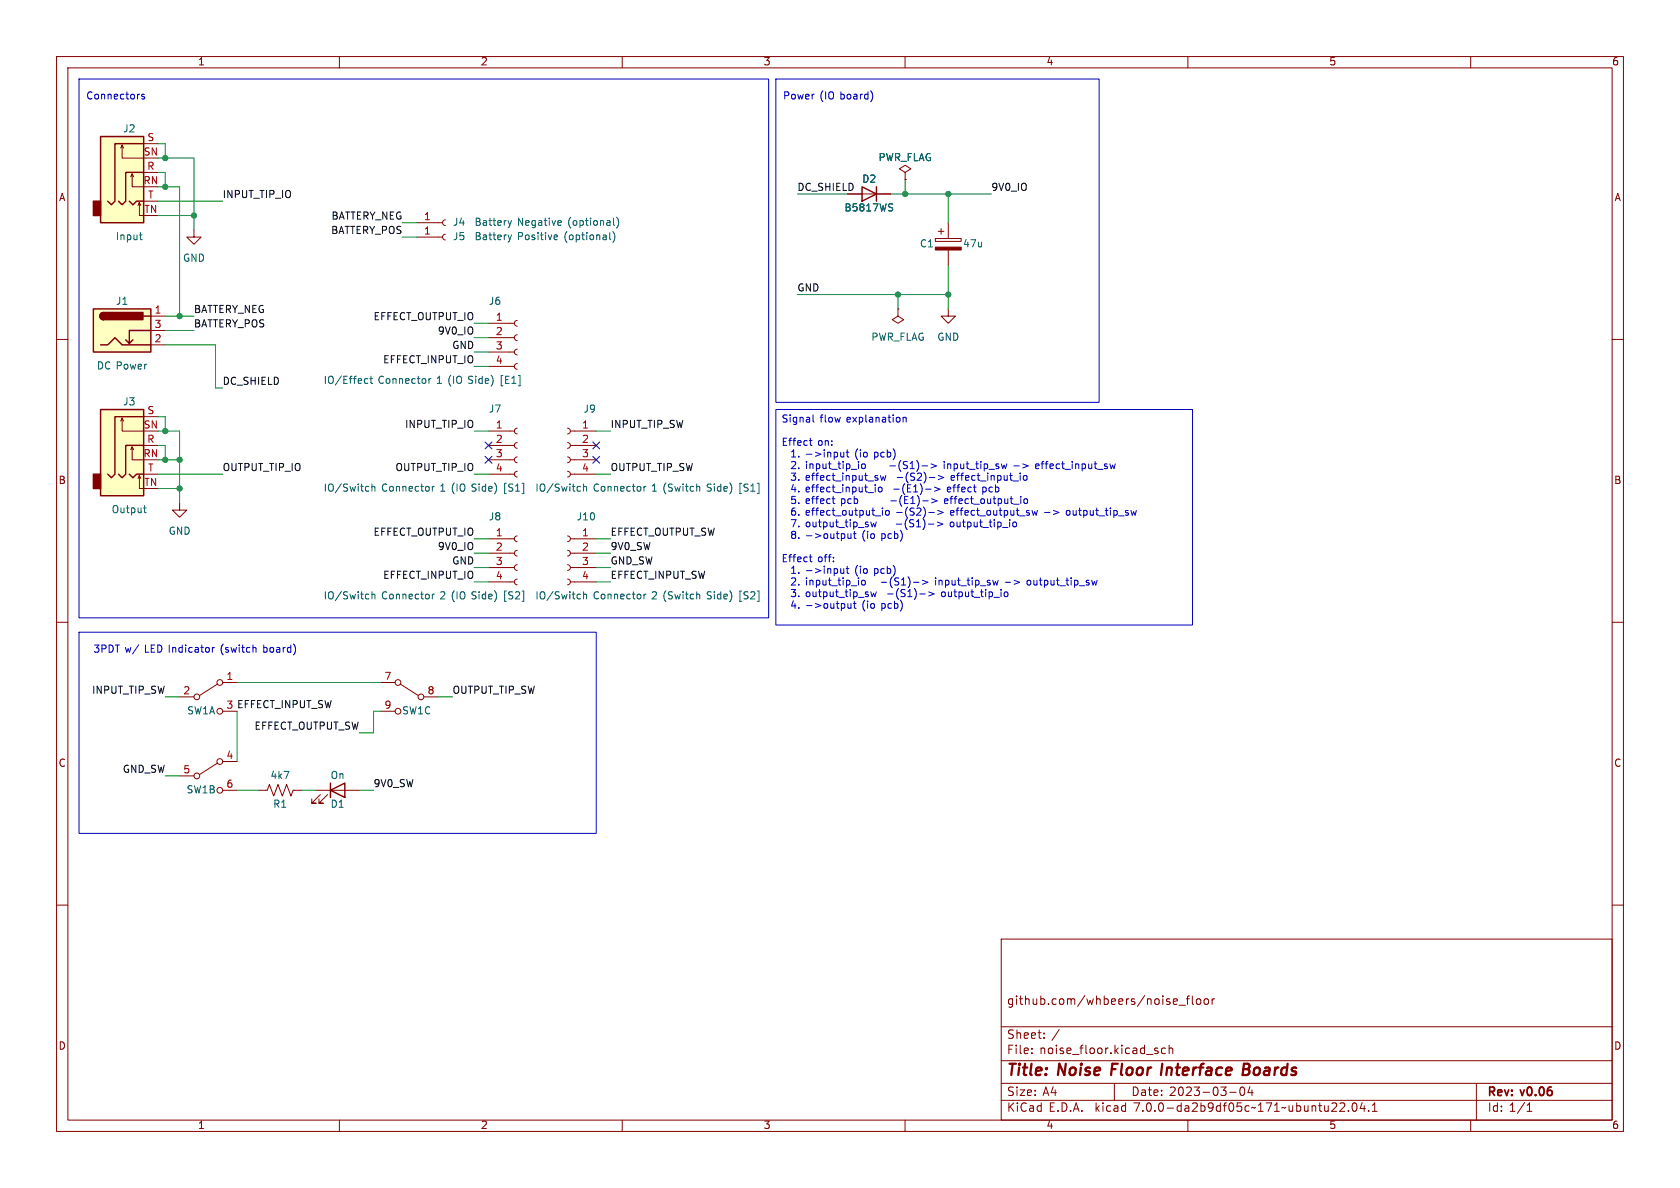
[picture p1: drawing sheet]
<svg xmlns="http://www.w3.org/2000/svg" width="297mm" height="210mm" viewBox="0 0 297 210" stroke-linecap="round" stroke-linejoin="round" font-family="sans-serif">
<g fill="none" stroke="#840000" stroke-width=".18">
<path d="M10 10h277v190h-277zM12 12h273v186h-273zM60 10v2M110 10v2M160 10v2M210 10v2M260 10v2M21.3 26.2l.3-.5v2.2h3.8M21.6 25.7l.2 .5M23.1 31.2l.3-.5v2.3h2M23.4 30.7l.2 .5M24.4 36.3l.2-.5v2.3h.8"/>
<path d="M24.6 35.8l.3 .5M25.4 30.5h2.5M25.4 25.4h2.5M25.4 35.6h2.5M73.7 39.4h4.5M78.7 38.9l-.3 .1-.2 .4 .2 .3 .3 .2M149.9 34.3h7.6M160 30.5l1-.7-1-.6-1 .6 1 .7v1.3M160 31.8h.1M167.6 39.4v2.8M10 60h2M26.7 55.9h2.5"/>
<path d="M26.7 58.4h2.5M34.3 40.6v1.3h1.3l-1.3 1.3-1.3-1.3h1.3M73.7 41.9h4.5M78.7 41.4l-.3 .1-.2 .4 .2 .4 .3 .1M86.4 59.7h4.5M86.4 57.2h4.5M91.4 59.2l-.3 .1-.2 .4 .2 .3 .3 .2M91.4 56.6l-.3 .2-.2 .3 .2 .4 .3 .2M158.7 54.6v1.3l1.1 .6-1.1 .7-1-.7 1-.6M158.7 54.6h.1M165.4 42.2h4.5v.5h-4.5zM165.9 40.9h1"/>
<path d="M166.4 40.4v1M167.6 54.6v1.3h1.3l-1.3 1.3-1.2-1.3h1.2M167.6 44.2v2.8M285 60h2M21.3 74.4l.3-.5v2.3h3.8M21.6 73.9l.2 .5M23.1 79.5l.3-.5v2.3h2M23.4 79l.2 .5M25.4 78.7h2.5M25.4 73.7h2.5M26.7 61h2.5M86.4 78.7h4.5"/>
<path d="M86.4 76.2h4.5M86.4 64.8h4.5M86.4 62.2h4.5M91.4 78.2l-.3 .2-.2 .3 .2 .4 .3 .1M91.4 75.7l-.3 .1-.2 .4 .2 .4 .3 .1M91.4 64.3l-.3 .1-.2 .4 .2 .3 .3 .2M91.4 61.7l-.3 .2-.2 .3 .2 .4 .3 .1M100.3 78.2l.4 .2 .1 .4-.1 .3-.4 .1M100.3 75.7l.4 .1 .1 .4-.1 .4-.4 .1M100.8 78.7h4.6M100.8 76.2h4.6M24.4 84.6l.2-.5v2.3h.8"/>
<path d="M24.6 84.1l.3 .5M25.4 83.8h2.5M31.7 88.9v1.3h1.3l-1.3 1.2-1.2-1.2h1.2M86.4 83.8h4.5M86.4 97.8h4.5M86.4 95.3h4.5M86.4 81.3h4.5M91.4 99.8l-.3 .2-.2 .3 .2 .4 .3 .1M91.4 97.3l-.3 .1-.2 .4 .2 .3 .3 .2M91.4 94.7l-.3 .2-.2 .3 .2 .4 .3 .2M91.4 83.3l-.3 .1-.2 .4 .2 .4 .3 .1M91.4 80.8l-.3 .1-.2 .4 .2 .3 .3 .2"/>
<path d="M100.3 83.3l.4 .2 .1 .3-.1 .4-.4 .1M100.3 80.8l.4 .1 .1 .4-.1 .4-.4 .1M100.3 99.8l.4 .2 .1 .3-.1 .4-.4 .1M100.3 97.3l.4 .1 .1 .4-.1 .4-.4 .1M100.3 94.7l.4 .2 .1 .4-.1 .3-.4 .2M100.8 83.8h4.6M100.8 97.8h4.6M100.8 95.3h4.6M100.8 81.3h4.6M10 110h2M86.4 102.9h4.5M86.4 100.3h4.5"/>
<path d="M91.4 102.4l-.3 .1-.2 .4 .2 .3 .3 .2M100.3 102.4l.4 .1 .1 .4-.1 .3-.4 .2M100.8 102.9h4.6M100.8 100.3h4.6M285 110h2M31.7 123.2h2.6M31.7 137.2h2.6M38.5 134.9l-3.2 2M38.5 120.9l-3.2 2M39.4 139.7h2.5M39.4 120.7h2.5M39.4 125.7h2.5"/>
<path d="M39.4 134.6h2.5M45.7 139.7h1.5l.4-1 .8 2 .7-2 .8 2 .8-2 .7 2 .4-1h1.5M55.9 139.7h7.6M67.3 120.7h2.5M67.3 125.7h2.5M70.7 120.9l3.2 2M74.9 123.2h2.6M10 160h2M56.6 140.5l-1.5 1.5h.8h-.8v-.8M57.9 140.5l-1.5 1.5h.7h-.7v-.8M285 160h2M177 166h108v32h-108z"/>
<path d="M208.4 177.7h1.2M209.7 176.6h.6M210.3 176.1l-.4 .2v1.3M210.8 176.1v1.2l.2 .3M211.6 176.7l.2-.1 .4 .1 .1 .6-.2 .2-.3 .1-.2-.2zM212.9 176.7l.2-.1 .5 .1v.6l-.1 .2-.4 .1-.2-.2zM214.3 176.6v1M214.7 176.6h-.3l-.1 .2M60 198v2M110 198v2M160 198v2M177 194.5h108"/>
<path d="M177 191.5h108M177 187.5h108M177 181.5h108M182.4 186.1v.2M182.4 185.3v.2M184.6 183.4v.2M184.6 182.6v.2M197 191.5v3M204.3 185.8h.4l.1 .2-.3 .3h-.2M204.3 185.3h.4M206 185.3h-.4l-.3 .2v.5l.2 .2h.5M206.7 185.4l.2-.1h.4v1"/>
<path d="M206.7 184.8v1.5M210 198v2M217.4 193.1h1.1M219.4 192.2h.1a.81 .81 0 0 1 .6 .6 .81 .81 0 0 1-.3 .8l-.1 .1a.81 .81 0 0 1-.6-.7 .81 .81 0 0 1 .3-.8zM221 192.1l-.4 1.1h.9M221.3 192.7v1M236.9 195.1l.6-.1 .2 .1v.3l-.9 1.1h.9M238.4 196.3v.2M239.2 195h.2a.81 .81 0 0 1 .6 .6 .81 .81 0 0 1-.3 .8l-.2 .1a.81 .81 0 0 1-.6-.7 .81 .81 0 0 1 .3-.8zM240.8 194.9l-.3 1.1h.9M241.2 195.5v1M242 196.3v.2"/>
<path d="M242.6 196.5h.9M242.6 195.4l.4-.4v1.5M260 198v2M261 191.5v6.5M270 196.5h.8M270 195.4l.4-.4v1.5"/>
<circle cx="34.8" cy="123.2" r=".51"/>
<circle cx="34.8" cy="137.2" r=".51"/>
<circle cx="38.9" cy="120.7" r=".51"/>
<circle cx="38.9" cy="125.7" r=".51"/>
<circle cx="38.9" cy="139.7" r=".51"/>
<circle cx="38.9" cy="134.6" r=".51"/>
<circle cx="70.4" cy="120.7" r=".51"/>
<circle cx="70.4" cy="125.7" r=".51"/>
<circle cx="74.4" cy="123.2" r=".51"/>
</g>
<path d="M205.5 188l-.3 2M219.8 189h.7M220.5 189l.3 .2M220.8 188.2l-.2-.2h-.7l-.2 2h.7l.5-.3M220.9 188.6l-.4 .4" fill="none" stroke="#840000" stroke-width=".4"/>
<g fill="none" stroke="#840000" stroke-width=".25">
<path d="M17.8 24.1h7.6v15.3h-7.6zM22.9 35.6l.6 .6 .6-.6h1.3M25.4 30.5h-3.2v5.1l-.6 .6-.6-.6M25.4 25.4h-5.1v10.2l-.6 .6-.7-.6M152.4 33l2.5 1.3-2.5 1.3zM154.9 33v2.6M16.5 54.6h10.2v7.6h-10.2zM18.3 55.2a.64 .64 0 0 0-.6 .7 .64 .64 0 0 0 .6 .6M25.4 55.9h1.3M26.7 58.4h-3.8v2.3l-.7-.6M17.8 72.4h7.6v15.2h-7.6zM17.8 61h1.2l1.3-1.3 1.3 1.3h5.1"/>
<path d="M23.5 60.1l-.6 .6M25.4 78.7h-3.2v5.1l-.6 .7-.6-.7M25.4 73.7h-5.1v10.1l-.6 .7-.7-.7M22.9 83.8l.6 .7 .6-.7h1.3M58.4 139.7l2.6-1.3v2.6zM58.4 138.4v2.6"/>
</g>
<g fill="#ffffc2" stroke="#ffffc2" stroke-width=".18">
<path d="M16.5 54.6h10.2v7.6h-10.2z"/>
<path d="M17.8 24.1h7.6v15.3h-7.6z"/>
<path d="M17.8 72.4h7.6v15.2h-7.6z"/>
</g>
<g fill="#840000" stroke="#840000" stroke-width=".25">
<path d="M17.8 55.4l.5-.2v1.3a.63 .63 0 0 1-.6-.4 .63 .63 0 0 1 .1-.7z"/>
<path d="M18.3 55.2h7v1.3h-7z"/>
<path d="M16.5 35.6h1.3v2.5h-1.3z"/>
<path d="M16.5 83.8h1.3v2.6h-1.3z"/>
</g>
<g fill="none" stroke="#006464" stroke-width=".18">
<path d="M89.8 39l.3 .8M90.1 39.8l-.1 .3M90.4 39l-.3 .8M98.8 39l.4 .1v.2l-.6 .1M99.2 39.8h-.4M108.5 38.6v1.1l.1 .1M109 38.4a1.46 1.46 0 0 1 0 1.9M157.6 36l.2 .1M157.7 36.8l.1 .1-.1 .3M24.6 41.5h.5M24.9 42.3l.2 .1M89.8 41.5l.3 .9"/>
<path d="M90.1 42.4l-.1 .3M90.4 41.5l-.3 .9M98.1 41.5l.4 .1 .1 .2-.6 .2M98.5 42.3l-.4 .1M107.8 41.1v1.1l.2 .2M108.3 40.9a1.46 1.46 0 0 1 0 2M64.5 67.7h.5M64.5 67h.5M65.4 66.9h.5M65.6 66.5v1.1l.3 .2M75.8 66.9v.9M76.2 66.9l-.4 .3"/>
<path d="M25.4 89.8h.5M25.6 90.5l.3 .1M65.7 85.6v1.2M65.7 86.1l.2-.1h.3l.1 .8M76.4 86v.8M76.8 86l-.4 .2M103.2 86.1l.1-.1h.3l.1 .8M103.2 85.6v1.2M113.8 86v.8M114.2 86l-.4 .2M123.7 86v.8M65.7 104.6v1.3"/>
<path d="M65.7 105.2l.2-.2 .3 .1 .1 .8M76.4 105v.9M76.8 105l-.4 .3M103.2 105.2l.1-.2 .3 .1 .1 .8M103.2 104.6v1.3M113.8 105v.9M114.2 105l-.4 .3M123.7 105.1v.8"/>
</g>
<path d="M165.4 43.7h4.5v.5h-4.5z" fill="#840000" stroke="#840000" stroke-width=".18"/>
<g fill="none" stroke="#0000c2" stroke-width=".18">
<path d="M14 14h121.9v95.2h-121.9zM25.5 16.7h-.3l-.2 .1 .1 .2 .4 .1v.3h-.5M137.2 14h57.1v57.1h-57.1zM154.2 16.4l.1 .5-.1 .7M137.2 72.4h73.6v38.1h-73.6zM143.1 77.9h.5M143.3 78.5l.3 .2M143.7 73.3v1.1l.2 .2M149.2 79.9v.9M149.6 79.9h.5M149.8 79.5v1.1l.3 .2M159.7 73.8v.8"/>
<path d="M159.7 73.9l.1-.1h.3l.1 .8M143.1 98.5h.5M143.3 99.1l.3 .2M147.5 89h.1M149.2 80.7l-.2 .1-.3-.1M149.9 94.3l.1 .8 .3 .1 .1-.1M150.4 94.3v.9M151 93.9v1.1l.3 .2M152.4 82.1l-.1 .5 .3 .2h.3l.1-.2-.1-.5M153.9 92.3l.3 .8 .2-.6 .3 .6 .2-.8M154.7 86.1v.9M155.5 86.1l.3 .1 .1 .2-.1 .5-.3 .1-.2-.2v-.6"/>
<path d="M155.6 84.1l.3 .8 .2-.6 .3 .6 .2-.8M156 89.8v.1M156 90.2v.9M156.6 90.3l.2-.1 .4 .1v.5l-.1 .2-.3 .1-.2-.1zM157.3 82.4h1M157.5 88.5h1M158.4 92.6h1M163.6 86.5h1M164.2 90.6h1M164.3 84.4h1M164.6 82l1 .4-1 .3M164.7 88.2l1 .3-1 .4"/>
<path d="M165.2 86.1l1 .4-1 .3M165.7 92.3l1 .3-1 .4M165.8 90.2l.9 .4-.9 .4M165.9 84.1l.9 .3-.9 .4M166.9 81.6v.1M166.9 82v.8M167 88.6l.6-.1-.1-.3h-.3l-.2 .2v.6h.5M168 92.4v.5l.2 .2M173.7 86.1v1.3M173.7 86.9l.2 .1M179.2 82.4h1M179.7 92.4v.5l-.1 .2h-.3"/>
<path d="M181 84.1h.3l.3 .2v.4l-.3 .2-.3-.1-.1-.1zM181.2 88.2h.3l.2 .2-.1 .5-.4 .1M182.4 90.2l.3 .9 .2-.6 .3 .6 .2-.9M183.1 82.4l.6-.1-.1-.2-.3-.1-.2 .2v.6h.5M188.6 90.3l-.1 .2 .1 .5M197.2 82l-.3 .8M200.9 90.2l-.2 .9M14 111.8h91.4v35.5h-91.4zM37.5 114.4v.9M37.9 114.4l-.4 .3M149.2 100.5v.9M149.2 101.2l-.2 .2-.3-.1"/>
<path d="M149.6 100.5h.5M149.8 100.1v1.1l.3 .2M149.9 106.7l.1 .8h.3l.1-.1M150.4 106.7v.8M151 106.3v1.1l.3 .1M152.4 102.7l-.1 .5 .3 .2h.3l.1-.2-.1-.5M153.9 104.6l.3 .9 .2-.6 .3 .6 .2-.9M161.5 102.9h1M162.6 105h1M163.1 102.6l.9 .3-.9 .4M164.2 104.6l.9 .4-.9 .4M165.4 102.1v.2"/>
<path d="M165.4 102.6v.8M176.5 102.6l-.3 .8M177.6 104.7l.3-.1 .3 .3-.1 .5h-.5M177.7 102.9h1M182 102.6h-.3l-.1 .2v.5l.4 .1"/>
</g>
<g fill="none" stroke="#009600" stroke-width=".18">
<path d="M27.9 38.1h6.4M27.9 25.4h1.3v2.5M27.9 30.5h1.3v2.5M27.9 33h3.8v22.9M27.9 27.9h6.4v12.7M27.9 35.6h11.5M71.1 39.4h2.6M141 34.3h8.9M157.5 34.3h17.8M160 31.8v2.5M167.6 34.3v5.1M29.2 55.9h5.1"/>
<path d="M29.2 58.4h5.1M71.1 41.9h2.6M83.8 57.2h2.6M83.8 59.7h2.6M141 52.1h26.6M158.7 52.1v2.5M167.6 47v7.6M27.9 76.2h3.8v12.7M27.9 73.7h1.3v2.5M27.9 78.7h1.3v2.6M29.2 61h8.9v7.6h1.3M83.8 76.2h2.6"/>
<path d="M83.8 62.2h2.6M83.8 64.8h2.6M105.4 76.2h2.5M27.9 83.8h11.5M27.9 81.3h3.8M27.9 86.4h3.8M83.8 83.8h2.6M83.8 95.3h2.6M83.8 97.8h2.6M105.4 83.8h2.5M105.4 95.3h2.5M105.4 97.8h2.5"/>
<path d="M83.8 102.9h2.6M83.8 100.3h2.6M105.4 102.9h2.5M105.4 100.3h2.5M29.2 123.2h2.5M29.2 137.2h2.5M41.9 125.7v8.9M41.9 139.7h3.8M41.9 120.7h25.4M53.3 139.7h2.6M63.5 139.7h2.5M67.3 125.7h-1.3v3.8h-2.5"/>
<path d="M77.5 123.2h2.5"/>
</g>
<path d="M85.8 78.1l1.2 1.2M87 78.1l-1.2 1.2M104.8 78.1l1.2 1.2M106 78.1l-1.2 1.2M85.8 80.7l1.2 1.2M87 80.7l-1.2 1.2M104.8 80.7l1.2 1.2M106 80.7l-1.2 1.2" fill="none" stroke="#000084" stroke-width=".18"/>
<g fill="#009600" stroke="#009600" stroke-width=".18">
<circle cx="167.6" cy="52.1" r=".46"/>
<circle cx="158.7" cy="52.1" r=".46"/>
<circle cx="160" cy="34.3" r=".46"/>
<circle cx="167.6" cy="34.3" r=".46"/>
<circle cx="31.7" cy="55.9" r=".46"/>
<circle cx="29.2" cy="27.9" r=".46"/>
<circle cx="34.3" cy="38.1" r=".46"/>
<circle cx="29.2" cy="33" r=".46"/>
<circle cx="31.7" cy="86.4" r=".46"/>
<circle cx="31.7" cy="81.3" r=".46"/>
<circle cx="29.2" cy="76.2" r=".46"/>
<circle cx="29.2" cy="81.3" r=".46"/>
</g>
<g font-size="2.8" fill="#840000">
<text x="178" y="190.8">Title:</text>
<text x="187.1" y="190.8">Noise</text>
<text x="197.1" y="190.8">Floor</text>
<text x="206.5" y="190.8">Interface</text>
<text x="221.6" y="190.8">Boards</text>
</g>
<g font-size="2.1" fill="#840000">
<text x="178" y="177.9">github.com/whbeers/noise_floor</text>
<text x="178" y="183.9">Sheet:</text>
<text x="185.9" y="183.9">/</text>
<text x="178" y="186.6">File:</text>
<text x="183.8" y="186.6">noise_floor.kicad_sch</text>
<text x="178" y="196.8">KiCad</text>
<text x="178" y="194">Size:</text>
<text x="184.3" y="194">A4</text>
<text x="185.4" y="196.8">E.D.A.</text>
<text x="193.7" y="196.8">kicad</text>
<text x="200" y="194">Date:</text>
<text x="200.6" y="196.8">7.0.0-da2b9df05c~171~ubuntu22.04.1</text>
<text x="206.7" y="194">2023-03-04</text>
<text x="263" y="194.2">Rev:</text>
<text x="263" y="196.8">Id: 1/1</text>
<text x="269" y="194.2">v0.06</text>
</g>
<g font-size="1.8" fill="#840000">
<text x="35" y="11.8">1</text>
<text x="85" y="11.8">2</text>
<text x="135" y="11.8">3</text>
<text x="185" y="11.8">4</text>
<text x="235" y="11.8">5</text>
<text x="285" y="11.8">6</text>
<text x="10.4" y="35.8">A</text>
<text x="285.4" y="35.8">A</text>
<text x="10.3" y="85.8">B</text>
<text x="285.3" y="85.8">B</text>
<text x="10.3" y="135.8">C</text>
<text x="285.3" y="135.8">C</text>
<text x="10.3" y="185.8">D</text>
<text x="285.3" y="185.8">D</text>
<text x="35" y="199.8">1</text>
<text x="85" y="199.8">2</text>
<text x="135" y="199.8">3</text>
<text x="185" y="199.8">4</text>
<text x="235" y="199.8">5</text>
<text x="285" y="199.8">6</text>
</g>
<g font-size="1.8" fill="#0000c2">
<text x="15.2" y="17.8">Connectors</text>
<text x="138.4" y="17.8">Power</text>
<text x="144.9" y="17.8">(IO board)</text>
<text x="138.2" y="75.1">Signal</text>
<text x="145" y="75.1">flow</text>
<text x="149.8" y="75.1">explanation</text>
<text x="138.2" y="79.2">Effect</text>
<text x="140" y="81.2">1. -&gt;input</text>
<text x="140" y="83.3">2. input_tip_io</text>
<text x="144.6" y="79.2">on:</text>
<text x="151.5" y="81.2">(io</text>
<text x="155" y="81.2">pcb)</text>
<text x="158" y="83.3">-(S1)-&gt;</text>
<text x="167.8" y="83.3">input_tip_sw</text>
<text x="180.2" y="83.3">-&gt;</text>
<text x="184.2" y="83.3">effect_input_sw</text>
<text x="140" y="85.3">3. effect_input_sw</text>
<text x="140" y="87.4">4. effect_input_io</text>
<text x="140" y="89.5">5. effect</text>
<text x="149" y="89.5">pcb</text>
<text x="158.3" y="87.4">-(E1)-&gt;</text>
<text x="158.6" y="89.5">-(E1)-&gt;</text>
<text x="158.9" y="85.3">-(S2)-&gt;</text>
<text x="168" y="87.4">effect</text>
<text x="168.3" y="89.5">effect_output_io</text>
<text x="168.7" y="85.3">effect_input_io</text>
<text x="174.3" y="87.4">pcb</text>
<text x="140" y="91.5">6. effect_output_io</text>
<text x="140" y="93.6">7. output_tip_sw</text>
<text x="140" y="95.6">8. -&gt;output</text>
<text x="152.7" y="95.6">(io</text>
<text x="156.2" y="95.6">pcb)</text>
<text x="158.7" y="91.5">-(S2)-&gt;</text>
<text x="159" y="93.6">-(S1)-&gt;</text>
<text x="168.4" y="91.5">effect_output_sw</text>
<text x="168.8" y="93.6">output_tip_io</text>
<text x="185.1" y="91.5">-&gt;</text>
<text x="189.2" y="91.5">output_tip_sw</text>
<text x="138.2" y="99.7">Effect</text>
<text x="140" y="101.8">1. -&gt;input</text>
<text x="144.6" y="99.7">off:</text>
<text x="151.5" y="101.8">(io</text>
<text x="155" y="101.8">pcb)</text>
<text x="140" y="103.9">2. input_tip_io</text>
<text x="140" y="105.9">3. output_tip_sw</text>
<text x="140" y="108">4. -&gt;output</text>
<text x="152.7" y="108">(io</text>
<text x="156.2" y="108">pcb)</text>
<text x="156.3" y="103.9">-(S1)-&gt;</text>
<text x="157.3" y="105.9">-(S1)-&gt;</text>
<text x="166" y="103.9">input_tip_sw</text>
<text x="167" y="105.9">output_tip_io</text>
<text x="178.4" y="103.9">-&gt;</text>
<text x="182.5" y="103.9">output_tip_sw</text>
<text x="16.5" y="115.6">3PDT w/</text>
<text x="25.7" y="115.6">LED Indicator</text>
<text x="39.3" y="115.6">(switch</text>
<text x="47" y="115.6">board)</text>
</g>
<g font-size="1.8" fill="#006464">
<text x="21.7" y="23.7">J2</text>
<text x="155.2" y="28.8">PWR_FLAG</text>
<text x="152.4" y="32.6">D2</text>
<text x="80" y="40.2">J4</text>
<text x="83.8" y="40.2">Battery</text>
<text x="91.4" y="40.2">Negative</text>
<text x="100.4" y="40.2">(optional)</text>
<text x="149.2" y="37.7">B5817WS</text>
<text x="20.4" y="42.7">Input</text>
<text x="32.3" y="46.5">GND</text>
<text x="80" y="42.7">J5</text>
<text x="83.8" y="42.7">Battery</text>
<text x="91.4" y="42.7">Positive</text>
<text x="99.8" y="42.7">(optional)</text>
<text x="162.6" y="44">C1</text>
<text x="170.2" y="44">47u</text>
<text x="20.4" y="54.2">J1</text>
<text x="86.4" y="54.2">J6</text>
<text x="17.1" y="65.6">DC Power</text>
<text x="154" y="60.5">PWR_FLAG</text>
<text x="165.6" y="60.5">GND</text>
<text x="21.7" y="71.9">J3</text>
<text x="57.2" y="68.1">IO/Effect</text>
<text x="66.8" y="68.1">Connector</text>
<text x="77.3" y="68.1">1 (IO Side)</text>
<text x="88.8" y="68.1">[E1]</text>
<text x="86.4" y="73.2">J7</text>
<text x="103.1" y="73.2">J9</text>
<text x="57.2" y="87.2">IO/Switch</text>
<text x="67.4" y="87.2">Connector</text>
<text x="77.9" y="87.2">1 (IO Side)</text>
<text x="89.4" y="87.2">[S1]</text>
<text x="94.6" y="87.2">IO/Switch</text>
<text x="104.8" y="87.2">Connector</text>
<text x="115.3" y="87.2">1 (Switch</text>
<text x="125.2" y="87.2">Side)</text>
<text x="131" y="87.2">[S1]</text>
<text x="19.7" y="91">Output</text>
<text x="29.8" y="94.8">GND</text>
<text x="86.4" y="92.3">J8</text>
<text x="101.9" y="92.3">J10</text>
<text x="57.2" y="106.2">IO/Switch</text>
<text x="67.4" y="106.2">Connector</text>
<text x="77.9" y="106.2">2 (IO Side)</text>
<text x="89.4" y="106.2">[S2]</text>
<text x="94.6" y="106.2">IO/Switch</text>
<text x="104.8" y="106.2">Connector</text>
<text x="115.3" y="106.2">2 (Switch</text>
<text x="125.2" y="106.2">Side)</text>
<text x="131" y="106.2">[S2]</text>
<text x="33" y="126.6">SW1A</text>
<text x="71" y="126.6">SW1C</text>
<text x="47.7" y="138">4k7</text>
<text x="58.4" y="138">On</text>
<text x="32.9" y="140.5">SW1B</text>
<text x="48.2" y="143.1">R1</text>
<text x="58.4" y="143.1">D1</text>
</g>
<g font-size="1.8" fill="#a90000">
<text x="25.3" y="27.7">SN</text>
<text x="26" y="25.1">S</text>
<text x="25.3" y="32.8">RN</text>
<text x="26" y="30.2">R</text>
<text x="26.1" y="35.3">T</text>
<text x="25.5" y="37.8">TN</text>
<text x="74.9" y="41.7">1</text>
<text x="74.9" y="39.1">1</text>
<text x="27.3" y="55.6">1</text>
<text x="27.3" y="58.2">3</text>
<text x="87.6" y="56.9">1</text>
<text x="87.6" y="59.4">2</text>
<text x="27.3" y="60.7">2</text>
<text x="87.6" y="62">3</text>
<text x="87.6" y="64.5">4</text>
<text x="25.3" y="75.9">SN</text>
<text x="26" y="73.4">S</text>
<text x="87.6" y="75.9">1</text>
<text x="102.8" y="75.9">1</text>
<text x="25.3" y="81">RN</text>
<text x="26" y="78.5">R</text>
<text x="26.1" y="83.6">T</text>
<text x="87.6" y="78.5">2</text>
<text x="87.6" y="81">3</text>
<text x="87.6" y="83.6">4</text>
<text x="102.8" y="78.5">2</text>
<text x="102.8" y="81">3</text>
<text x="102.8" y="83.6">4</text>
<text x="25.5" y="86.1">TN</text>
<text x="87.6" y="95">1</text>
<text x="102.8" y="95">1</text>
<text x="87.6" y="97.5">2</text>
<text x="87.6" y="100.1">3</text>
<text x="102.8" y="97.5">2</text>
<text x="102.8" y="100.1">3</text>
<text x="87.6" y="102.6">4</text>
<text x="102.8" y="102.6">4</text>
<text x="32.4" y="122.9">2</text>
<text x="40" y="120.4">1</text>
<text x="67.9" y="120.4">7</text>
<text x="67.9" y="125.5">9</text>
<text x="75.5" y="122.9">8</text>
<text x="32.4" y="136.9">5</text>
<text x="40" y="134.4">4</text>
<text x="40" y="139.4">6</text>
</g>
<g font-size="1.8" fill="#0f0f0f">
<text x="39.4" y="35.2">INPUT_TIP_IO</text>
<text x="141" y="33.9">DC_SHIELD</text>
<text x="175.3" y="33.9">9V0_IO</text>
<text x="58.4" y="41.6">BATTERY_POS</text>
<text x="58.5" y="39">BATTERY_NEG</text>
<text x="141" y="51.7">GND</text>
<text x="34.3" y="58.1">BATTERY_POS</text>
<text x="34.3" y="55.5">BATTERY_NEG</text>
<text x="65.9" y="56.8">EFFECT_OUTPUT_IO</text>
<text x="77.3" y="59.3">9V0_IO</text>
<text x="67.6" y="64.4">EFFECT_INPUT_IO</text>
<text x="79.8" y="61.9">GND</text>
<text x="39.4" y="68.2">DC_SHIELD</text>
<text x="71.5" y="75.9">INPUT_TIP_IO</text>
<text x="107.9" y="75.9">INPUT_TIP_SW</text>
<text x="39.4" y="83.5">OUTPUT_TIP_IO</text>
<text x="69.8" y="83.5">OUTPUT_TIP_IO</text>
<text x="107.9" y="83.5">OUTPUT_TIP_SW</text>
<text x="65.9" y="94.9">EFFECT_OUTPUT_IO</text>
<text x="107.9" y="94.9">EFFECT_OUTPUT_SW</text>
<text x="77.3" y="97.4">9V0_IO</text>
<text x="79.8" y="100">GND</text>
<text x="107.9" y="97.4">9V0_SW</text>
<text x="107.9" y="100">GND_SW</text>
<text x="67.6" y="102.5">EFFECT_INPUT_IO</text>
<text x="107.9" y="102.5">EFFECT_INPUT_SW</text>
<text x="16.1" y="122.8">INPUT_TIP_SW</text>
<text x="40" y="125.5">3 EFFECT_INPUT_SW</text>
<text x="80" y="122.8">OUTPUT_TIP_SW</text>
<text x="44.9" y="129.2">EFFECT_OUTPUT_SW</text>
<text x="21.6" y="136.8">GND_SW</text>
<text x="66" y="139.4">9V0_SW</text>
</g>
</svg>
